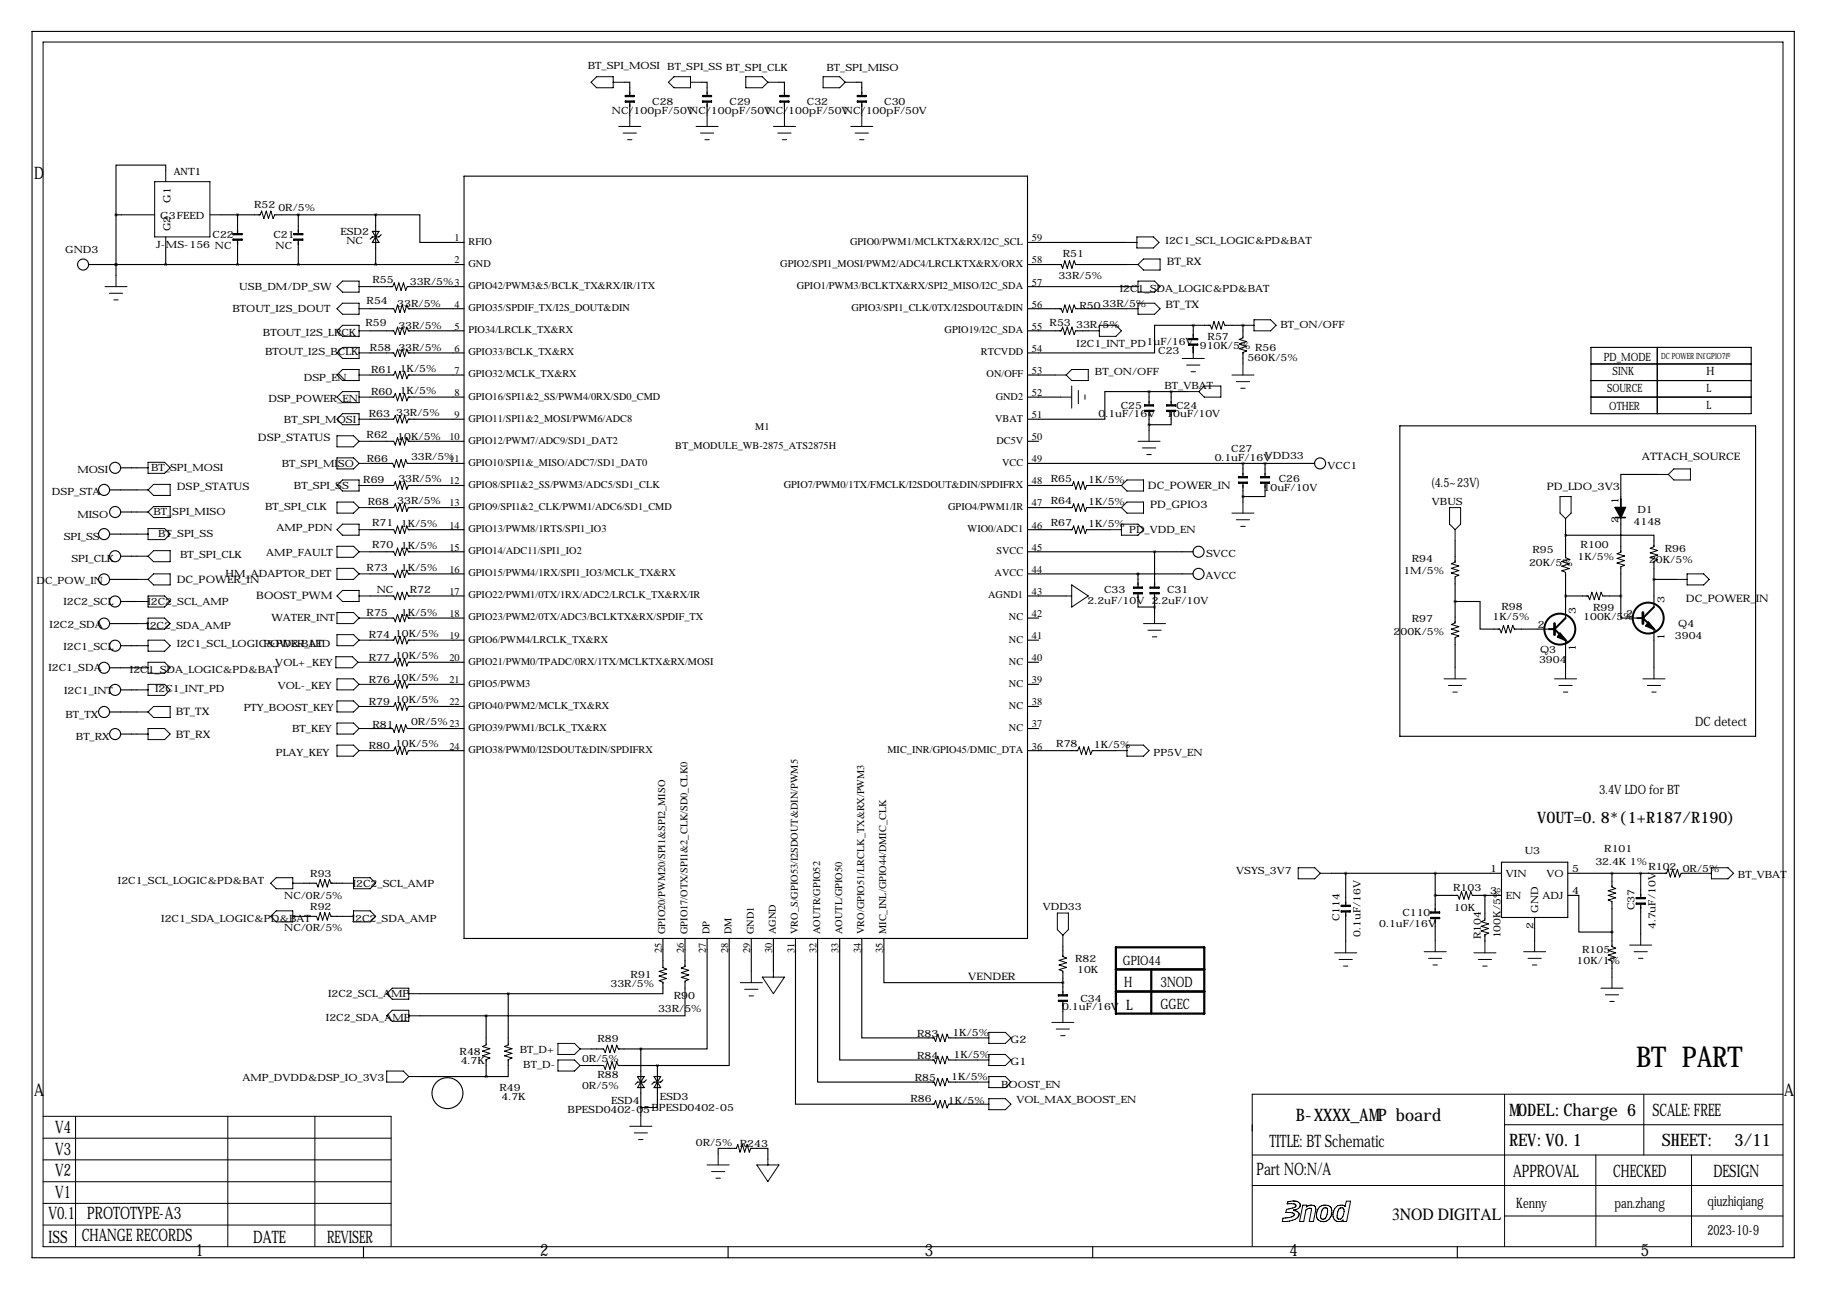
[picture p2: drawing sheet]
<svg xmlns="http://www.w3.org/2000/svg" width="419mm" height="297mm" viewBox="0 0 419 297" stroke-linecap="round" stroke-linejoin="round" font-family="sans-serif">
<g fill="none" stroke="#000" stroke-width=".23">
<path d="M9.9 9.7h400v276.9h-400zM137.2 17.6h3.8v2.6h-3.8l-1.3-1.3zM141 18.9h2.5M153.7 18.9l1.2-1.3h3.8v2.6h-3.8zM158.7 18.9h2.6M171.4 17.6h3.9l1.2 1.3-1.2 1.3h-3.9zM176.5 18.9h2.6M189.2 17.6h3.8l1.3 1.3-1.3 1.3h-3.8zM194.3 18.9h2.5M38.1 39.2v2.6M142.2 29.1h5.1M143.3 30.6h3"/>
<path d="M144.3 32.1h1M144.8 26.5v2.6M160 29.1h5.1M161 30.6h3.1M162.1 32.1h1M162.6 26.5v2.6M177.8 29.1h5.1M178.8 30.6h3.1M179.8 32.1h1M180.3 26.5v2.6M195.6 29.1h5.1M196.6 30.6h3"/>
<path d="M197.6 32.1h1M198.1 26.5v2.6M27.9 49.4h7.7M35.6 41.8h12.7v12.7h-12.7zM38.1 54.5v2.5M48.3 49.4h2.5M59.4 49.4h.4l.3-.9 .6 1.8 .5-1.8 .5 1.8 .6-1.8 .5 1.8 .3-.9h.4M258.8 55.7h2.6M261.4 54.5h3.8l1.2 1.2-1.2 1.3h-3.8zM262.9 59.5h3.8v2.6h-3.8l-1.3-1.3zM24.1 65.9h5.1M25.1 67.4h3.1"/>
<path d="M26.2 68.9h1M26.7 63.4v2.5M77.5 76.1l1.2-1.3h3.8v2.5h-3.8zM77.5 65.9l1.2-1.3h3.8v2.6h-3.8zM78.7 69.7h3.8v2.5h-3.8l-1.2-1.2zM82.5 65.9h2.6M82.5 71h2.6M82.5 76.1h2.6M89.9 65.9h.4l.3-.9 .5 1.8 .6-1.8 .5 1.8 .6-1.8 .5 1.8 .3-.9h.4M90.2 71h.3l.4 .8 .5-1.7 .5 1.7 .6-1.7 .5 1.7 .5-1.7 .4 .9h.3M90.2 76.1h.3l.4 .8 .5-1.7 .5 1.7 .6-1.7 .5 1.7 .5-1.7 .4 .9h.3M243.6 71h.3l.4 .8 .5-1.7 .6 1.7 .5-1.7 .5 1.7 .5-1.7 .4 .9h.3"/>
<path d="M243.6 76.1h.3l.4-.9 .5 1.7 .6-1.7 .5 1.7 .5-1.7 .5 1.7 .4-.8h.3M243.6 60.8h.3l.4 .9 .5-1.7 .6 1.7 .5-1.7 .5 1.7 .5-1.7 .4 .8h.3M250.2 76.1h2.5M252.7 74.8h3.8l1.3 1.3-1.3 1.2h-3.8zM259.1 65.9h2.5M259.1 71h2.5M259.1 60.8h2.5M261.6 69.7h3.8l1.3 1.3-1.3 1.2h-3.8zM261.6 64.6h3.8l1.3 1.3-1.3 1.3h-3.8zM274.3 79.9v2.5M277.9 74.8h.3l.4 .9 .5-1.8 .6 1.8 .5-1.8 .5 1.8 .5-1.8 .4 .9h.3M285.8 74.8h2.5"/>
<path d="M285.8 77.3v.4l-.9 .3 1.7 .5-1.7 .6 1.7 .5-1.7 .6 1.7 .5-.8 .3v.4M288.3 73.5h3.8l1.3 1.3-1.3 1.3h-3.8zM77.5 81.1l1.2-1.2h3.8v2.5h-3.8zM77.5 91.3l1.2-1.3h3.8v2.6h-3.8zM78.7 84.9h3.8v2.6h-3.8l-1.2-1.3zM78.7 95.1h3.8v2.5h-3.8l-1.2-1.2zM82.5 96.4h2.6M82.5 81.1h2.6M82.5 91.3h2.6M82.5 86.2h2.6M90.2 96.4h.3l.4-.9 .5 1.7 .5-1.7 .6 1.7 .5-1.7 .5 1.7 .4-.8h.3M90.2 81.1h.3l.4 .9 .5-1.7 .5 1.7 .6-1.7 .5 1.7 .5-1.7 .4 .8h.3"/>
<path d="M90.2 91.3h.3l.4-.9 .5 1.8 .5-1.8 .6 1.8 .5-1.8 .5 1.8 .4-.9h.3M90.2 86.2h.3l.4-.8 .5 1.7 .5-1.7 .6 1.7 .5-1.7 .5 1.7 .4-.9h.3M242.6 86.2h2.5M243.8 91.3h2.6M246.4 88.8v5M246.4 84.9h3.8v2.6h-3.8l-1.3-1.3zM247.9 89.8v3M249.4 90.8v1M264.2 98.9v2.6M271.8 82.4h5.1M272.8 83.9h3M273 90h2.6"/>
<path d="M273.8 85.5h1M276.9 88.8h3.8v2.5h-3.8l-1.3-1.3zM283.2 86.2h5.1M284.2 87.7h3.1M285.2 89.3h1.1M285.8 83.7v2.5M31.5 107.6h2.5M31.5 117.7h2.5M31.5 112.6h2.5M34 106.3h3.8l1.3 1.3-1.3 1.2h-3.8zM35.3 111.4h3.8v2.5h-3.8l-1.3-1.3zM35.3 116.4h3.8v2.6h-3.8l-1.3-1.3z"/>
<path d="M77.5 100.2h3.8l1.2 1.3-1.2 1.2h-3.8zM77.5 105.3h3.8l1.2 1.2-1.2 1.3h-3.8zM77.5 115.4h3.8l1.2 1.3-1.2 1.3h-3.8zM78.7 110.3h3.8v2.6h-3.8l-1.2-1.3zM82.5 111.6h2.6M82.5 116.7h2.6M82.5 106.5h2.6M82.5 101.5h2.6M89.9 106.5h.4l.3 .9 .5-1.7 .6 1.7 .5-1.7 .6 1.7 .5-1.7 .3 .8h.4M90.2 111.6h.3l.4-.8 .5 1.7 .5-1.7 .6 1.7 .5-1.7 .5 1.7 .4-.9h.3M90.2 116.7h.3l.4-.9 .5 1.8 .5-1.8 .6 1.8 .5-1.8 .5 1.8 .4-.9h.3M90.2 101.5h.3l.4 .8 .5-1.7 .5 1.7 .6-1.7 .5 1.7 .5-1.7 .4 .9h.3"/>
<path d="M246.1 111.6h.4l.3-.8 .5 1.7 .6-1.7 .5 1.7 .6-1.7 .5 1.7 .3-.9h.4M246.1 116.7h.4l.3-.9 .5 1.8 .6-1.8 .5 1.8 .6-1.8 .5 1.8 .3-.9h.4M255.3 111.6h2.5M255.3 116.7h2.5M257.8 111.6l1.3-1.3h3.8v2.6h-3.8zM257.8 116.7l1.3-1.3h3.8v2.6h-3.8zM261.6 101.5h5.1M262.6 103h3.1M263.7 104.5h1M283.2 118h5.1M284.2 119.5h3.1M285.8 115.4v2.6"/>
<path d="M333.2 116.7h2.6v3.8l-1.3 1.3-1.3-1.3zM358.6 114.2h2.6v3.8l-1.3 1.2-1.3-1.2zM359.9 119.2v2.6M381 109.1h2.5M383.5 109.1l1.3-1.3h3.8v2.5h-3.8zM31.5 133.2h2.5M31.5 138.3h2.5M31.5 122.8h2.5M31.5 127.9h2.5M34 137h3.8l1.3 1.3-1.3 1.3h-3.8zM34 121.5h3.8l1.3 1.3-1.3 1.3h-3.8zM35.3 131.9h3.8v2.6h-3.8l-1.3-1.3z"/>
<path d="M35.3 126.6h3.8v2.5h-3.8l-1.3-1.2zM77.5 125.6h3.8l1.2 1.3-1.2 1.2h-3.8zM77.5 130.7h3.8l1.2 1.2-1.2 1.3h-3.8zM78.7 120.5h3.8v2.5h-3.8l-1.2-1.2zM78.7 135.7h3.8v2.6h-3.8l-1.2-1.3zM82.5 131.9h2.6M82.5 121.8h2.6M82.5 137h2.6M82.5 126.9h2.6M90.2 131.9h.3l.4 .9 .5-1.7 .5 1.7 .6-1.7 .5 1.7 .5-1.7 .4 .8h.3M90.2 121.8h.3l.4 .8 .5-1.7 .5 1.7 .6-1.7 .5 1.7 .5-1.7 .4 .9h.3M90.2 137h.3l.4 .9 .5-1.7 .5 1.7 .6-1.7 .5 1.7 .5-1.7 .4 .8h.3"/>
<path d="M90.2 126.9h.3l.4 .8 .5-1.7 .5 1.7 .6-1.7 .5 1.7 .5-1.7 .4 .9h.3M245.1 137h1.3M246.1 121.8h.4l.3-.9 .5 1.7 .6-1.7 .5 1.7 .6-1.7 .5 1.7 .3-.8h.4M246.4 134.5l3.8 2.5-3.8 2.6zM255.3 121.8h2.5M257.8 120.5h3.8l1.3 1.3-1.3 1.2h-3.8zM285.2 121h1.1M334.5 121.8v2.5M334.5 128.9v.3l-.8 .4 1.7 .5-1.7 .6 1.7 .5-1.7 .5 1.7 .5-.9 .4v.4M359.9 127.9v.3l.9 .4-1.7 .5 1.7 .6-1.7 .5 1.7 .5-1.7 .5 .8 .4v.3M364.7 137h.4l.4 .9 .5-1.7 .5 1.7 .5-1.7 .6 1.7 .5-1.7 .4 .8h.3M372.6 126.6v.4l-.8 .3 1.7 .5-1.7 .6 1.7 .5-1.7 .5 1.7 .6-.9 .3v.4"/>
<path d="M380.2 125.3v.4l-.8 .3 1.7 .6-1.7 .5 1.7 .5-1.7 .6 1.7 .5-.9 .3v.4M385.3 133.2h2.6M387.9 131.9h3.8l1.2 1.3-1.2 1.3h-3.8zM31.5 143.4h2.5M31.5 153.5h2.5M31.5 158.6h2.5M31.5 148.4h2.5M34 142.1h3.8l1.3 1.3-1.3 1.2h-3.8zM34 147.2h3.8l1.3 1.2-1.3 1.3h-3.8zM34 152.3h3.8l1.3 1.2-1.3 1.3h-3.8zM34 157.3h3.8l1.3 1.3-1.3 1.3h-3.8zM77.2 151h3.8l1.3 1.3-1.3 1.2h-3.8z"/>
<path d="M77.5 140.8h3.8l1.2 1.3-1.2 1.3h-3.8zM77.5 145.9h3.8l1.2 1.3-1.2 1.2h-3.8zM77.5 156.1h3.8l1.2 1.2-1.2 1.3h-3.8zM82.3 152.3h2.5M82.5 142.1h2.6M82.5 147.2h2.6M82.5 157.3h2.6M90.2 142.1h.3l.4 .9 .5-1.8 .5 1.8 .6-1.8 .5 1.8 .5-1.8 .4 .9h.3M90.2 147.2h.3l.4-.9 .5 1.7 .5-1.7 .6 1.7 .5-1.7 .5 1.7 .4-.8h.3M90.2 152.3h.3l.4-.9 .5 1.7 .5-1.7 .6 1.7 .5-1.7 .5 1.7 .4-.8h.3M90.2 157.3h.3l.4-.8 .5 1.7 .5-1.7 .6 1.7 .5-1.7 .5 1.7 .4-.9h.3M262.9 143.4h5.1"/>
<path d="M263.9 144.9h3.1M264.9 146.4h1M265.4 140.8v2.6M332 156.1h5.1M333 157.6h3M334 159.1h1M334.5 142.9v.3l-.8 .4 1.7 .5-1.7 .5 1.7 .5-1.7 .6 1.7 .5-.9 .4v.3M334.5 153.5v2.6M344.4 144.6h.4l.3 .9 .5-1.7 .6 1.7 .5-1.7 .6 1.7 .5-1.7 .3 .8h.4M357.4 156.1h5.1M358.4 157.6h3M359.4 159.1h1"/>
<path d="M359.9 153.5v2.6M377.7 156.1h5.1M378.7 157.6h3.1M379.7 159.1h1M380.2 153.5v2.6M31.5 168.8h2.5M31.5 163.7h2.5M34 167.5h3.8l1.3 1.3-1.3 1.2h-3.8zM35.3 162.4h3.8v2.6h-3.8l-1.3-1.3zM77.5 161.1h3.8l1.2 1.3-1.2 1.3h-3.8zM77.5 166.2h3.8l1.2 1.3-1.2 1.3h-3.8zM77.5 171.3h3.8l1.2 1.3-1.2 1.2h-3.8z"/>
<path d="M82.5 162.4h2.6M82.5 167.5h2.6M82.5 172.6h2.6M89.9 167.5h.4l.3 .9 .5-1.8 .6 1.8 .5-1.8 .6 1.8 .5-1.8 .3 .9h.4M90.2 162.4h.3l.4-.8 .5 1.7 .5-1.7 .6 1.7 .5-1.7 .5 1.7 .4-.9h.3M90.2 172.6h.3l.4-.9 .5 1.7 .5-1.7 .6 1.7 .5-1.7 .5 1.7 .4-.8h.3M247.4 172.6h.4l.3-.9 .5 1.7 .6-1.7 .5 1.7 .5-1.7 .5 1.7 .4-.8h.4M256.5 172.6h2.6M259.1 171.3h3.8l1.3 1.3-1.3 1.2h-3.8zM298.4 199.5h3.9l1.2 1.3-1.2 1.2h-3.9zM393.4 199.5h3.9l1.2 1.3-1.2 1.2h-3.9zM62.2 210.7l1.3-1.3h3.8v2.5h-3.8z"/>
<path d="M63.5 201.8h3.8v2.5h-3.8l-1.3-1.2zM67.3 203.1h2.5M67.3 210.7h2.5M72.4 203.1h.3l.4 .8 .5-1.7 .6 1.7 .5-1.7 .5 1.7 .5-1.7 .4 .9h.4M72.4 210.7h.3l.4 .8 .5-1.7 .6 1.7 .5-1.7 .5 1.7 .5-1.7 .4 .9h.4M78.7 203.1h2.6M78.7 210.7h2.6M81.3 201.8h3.8l1.3 1.3-1.3 1.2h-3.8zM81.3 209.4h3.8l1.3 1.3-1.3 1.2h-3.8zM243.1 209.9h2.5v3.8l-1.3 1.3-1.2-1.3zM244.3 215v2.5M244.3 219.6v.3l.9 .4-1.7 .5 1.7 .5-1.7 .6 1.7 .5-1.7 .5 .8 .4v.3"/>
<path d="M303.5 200.8h2.6M306.8 219.1h5.1M309.4 216.5v2.6M327.4 218.8h5.1M329.9 216.3v2.5M334.8 205.9h.3l.4 .8 .5-1.7 .5 1.7 .6-1.7 .5 1.7 .5-1.7 .4 .9h.3M338.8 219.1h5.1M341.4 211.2v.3l-.9 .4 1.7 .5-1.7 .6 1.7 .5-1.7 .5 1.7 .5-.8 .4v.4M341.4 216.5v2.6M350.3 218.8h5M352.8 216.3v2.5M370.6 203.6v.3l.8 .4-1.7 .5 1.7 .5-1.7 .6 1.7 .5-1.7 .5 .9 .4v.3"/>
<path d="M370.6 217.3v.3l.8 .4-1.7 .5 1.7 .6-1.7 .5 1.7 .5-1.7 .5 .9 .4v.3M374.6 217.3h5.1M375.7 218.8h3M377.2 214.7v2.6M382.8 200.8h.3l.4-.9 .5 1.7 .6-1.7 .5 1.7 .5-1.7 .5 1.7 .4-.8h.3M390.9 200.8h2.5M88.9 228.5l1.3-1.3h3.8v2.5h-3.8zM88.9 233.5l1.3-1.2h3.8v2.5h-3.8zM94 228.5h2.5M94 233.5h2.5M111.8 239.9v.3l-.9 .4 1.7 .5-1.7 .6 1.7 .5-1.7 .5 1.7 .5-.8 .4v.4M116.8 239.9v.3l-.8 .4 1.7 .5-1.7 .6 1.7 .5-1.7 .5 1.7 .5-.9 .4v.4"/>
<path d="M128.3 239.9h3.8l1.2 1.3-1.2 1.2h-3.8zM152.4 222.1v.4l.9 .3-1.8 .5 1.8 .6-1.8 .5 1.8 .6-1.8 .5 .9 .3v.4M157.5 221.9v.3l-.9 .4 1.7 .5-1.7 .5 1.7 .5-1.7 .6 1.7 .5-.8 .4v.3M170.2 225.9h5.1M171.2 227.4h3M172.2 229h1M172.7 223.4v2.5M175.3 224.6h5l-2.5 3.9zM177.8 223.4v1.2M214.4 238.6h.3l.4 .9 .5-1.7 .6 1.7 .5-1.7 .5 1.7 .5-1.7 .4 .8h.3M224.8 238.6h2.5M227.3 237.3h3.8l1.3 1.3-1.3 1.3h-3.8z"/>
<path d="M241.8 235.1h5.1M242.8 236.6h3.1M243.8 238.1h1.1M244.3 232.5v2.6M307.8 220.6h3.1M308.9 222.1h1M328.4 220.3h3.1M329.4 221.9h1.1M339.9 220.6h3M340.9 222.1h1M351.3 220.3h3M352.3 221.9h1"/>
<path d="M368 227.2h5.1M369.1 228.7h3M370.1 230.2h1M370.6 224.6v2.6M376.7 220.3h1M9.9 256.7h80v29.9M17.4 256.7v29.9M52.4 256.7v29.9M72.4 256.7v29.9M88.9 246.2h3.8l1.3 1.3-1.3 1.3h-3.8zM94 247.5h2.5M128.3 243.7h3.8l1.2 1.3-1.2 1.2h-3.8z"/>
<path d="M133.3 241.2h2.6M133.3 245h2.6M138.4 241.2h.4l.3 .8 .5-1.7 .6 1.7 .5-1.7 .6 1.7 .5-1.7 .3 .9h.4M138.4 245h.4l.3 .8 .5-1.7 .6 1.7 .5-1.7 .6 1.7 .5-1.7 .3 .9h.4M144.8 258.9h5.1M147.3 256.4v2.5M214.4 253.9h.3l.4-.9 .5 1.7 .6-1.7 .5 1.7 .5-1.7 .5 1.7 .4-.8h.3M214.4 248.8h.3l.4 .8 .5-1.7 .6 1.7 .5-1.7 .5 1.7 .5-1.7 .4 .9h.3M214.4 243.7h.3l.4 .9 .5-1.8 .6 1.8 .5-1.8 .5 1.8 .5-1.8 .4 .9h.3M224.8 253.9h2.5M224.8 248.8h2.5M224.8 243.7h2.5"/>
<path d="M227.3 242.4h3.8l1.3 1.3-1.3 1.3h-3.8zM227.3 247.5h3.8l1.3 1.3-1.3 1.2h-3.8zM227.3 252.6h3.8l1.3 1.3-1.3 1.2h-3.8zM345.9 258.6h64M345.9 251.6v35M377.9 251.6v13.9M409.9 251.6h-122v35M9.9 276.7h80M9.9 271.7h80M9.9 266.7h80M9.9 261.7h80M145.8 260.5h3"/>
<path d="M146.8 262h1M162.6 267.8h5M163.6 269.4h3M164.6 270.9h1M165.1 265.3v2.5M168.9 264h.4l.3-.8 .5 1.7 .6-1.7 .5 1.7 .6-1.7 .5 1.7 .3-.9h.4M174 267.8h5.1l-2.6 3.8zM176.5 266.6v1.2M287.9 265.5h122M287.9 272.6h122M296.1 276.3a2.61 2.61 0 0 1 2.8 .5 1.34 1.34 0 0 1-1.6 1.4 1.54 1.54 0 0 1 1.4 1 1.64 1.64 0 0 1-1.5 1.3l-1.4 .3h-1l.1-.7 1-.1a1.84 1.84 0 0 0 1.6-.7v-.2a2.08 2.08 0 0 0-1.9-.3l.2-.8a3.2 3.2 0 0 0 2.1-.8l-.2-.4h-1.8zM299.5 277.1h.9v.4a1.18 1.18 0 0 1 1.2-.5 1.18 1.18 0 0 1 .9 1l-.5 2.8h-1l.5-2.6-.2-.4h-.5l-.6 .4-.5 2.6h-.9z"/>
<path d="M303.5 277.4a1.7 1.7 0 0 1 2.7 .8 2.27 2.27 0 0 1-1.9 2.7 1.6 1.6 0 0 1-1.5-.8 1.6 1.6 0 0 1 0-1.7zM303.9 278.2l-.3 1.2a.64 .64 0 0 0 .3 .9 .64 .64 0 0 0 .8-.3l.4-.8a1.08 1.08 0 0 0-.2-1.5h-.6l-.4 .5M307.2 277.4a1.55 1.55 0 0 1 2 0l.3-1.2h1l-.9 4.6h-.8v-.3a1.5 1.5 0 0 1-2-.1 1.5 1.5 0 0 1-.2-2zM308 277.8l-.3 .4a2.02 2.02 0 0 0-.1 2l.1 .1a1 1 0 0 0 1.2-1 1.55 1.55 0 0 0-.1-1.5l-.5-.1-.3 .1M345.9 279.6h64M366.9 265.5v21.1M388.9 265.5v21.1M9.9 281.6h80"/>
</g>
<g fill="none" stroke="#000" stroke-width=".25">
<path d="M7.4 7.2h405.1v282h-405.1zM143.5 18.9h1.3v2.5M161.3 18.9h1.3v2.5M179.1 18.9h1.2v2.5M196.8 18.9h1.3v2.5M38.1 39.2v-1.2h-11.4v11.4M144.8 24v2.5M162.6 24v2.5M180.3 24v2.5M198.1 24v2.5M26.7 49.4h1.2M26.7 49.4v14"/>
<path d="M38.1 57v3.8M50.8 49.4h8.9M54.6 49.4v3.8M54.6 55.7v5.1M63.5 49.4h22.9M68.6 49.4v3.8M68.6 55.7v5.1M85.6 53.2h1.5l-1.5 2.5h1.5zM86.4 49.4h10.1v6.3h10.2M86.4 49.4v11.4M87.6 54l-.5 .5h-1.5l-.5 .5M106.7 40.5h129.5v175.3h-129.5z"/>
<path d="M236.2 55.7h22.6M20.3 60.8h86.4M26.7 60.8h.1M85.1 65.9h5.1M85.1 71h5.1M85.1 76.1h5.1M93.9 71h12.8M93.9 76.1h12.8M94 65.9h12.7M236.2 60.8h7.7M236.2 65.9h22.9M236.2 71h7.7"/>
<path d="M236.2 76.1h7.7M247.6 60.8h11.5M247.6 71h11.5M247.6 76.1h2.6M274.3 74.8h-8.9v6.3h-29.2M274.3 74.8v2.5M274.3 79.9v1.2M274.3 74.8h3.9M281.9 74.8h3.9M285.8 74.8h.1M285.8 74.8v2.5M365.8 79.9h36.8v15.2h-36.8z"/>
<path d="M381 79.9v15.2M85.1 91.3h5.1M85.1 81.1h5.1M85.1 86.2h5.1M85.1 96.4h5.1M93.9 91.3h12.8M93.9 81.1h12.8M93.9 86.2h12.8M93.9 96.4h12.8M236.2 91.3h7.6M236.2 86.2h6.4M264.2 90h-10.2v6.4h-17.8"/>
<path d="M264.2 90v2.6M264.2 95.1v3.8M264.2 90h8.8M269.2 95.1v2.5h-5M269.2 90v2.6M285.8 81.1v2.6M321.8 97.9h81.8v71.4h-81.8zM365.8 87.5h36.8M365.8 83.7h36.8M365.8 91.3h36.8M25.1 112.6h6.4M27.7 107.6h3.8"/>
<path d="M27.7 117.7h3.8M85.1 101.5h5.1M85.1 106.5h5.1M85.1 111.6h5.1M85.1 116.7h5.1M93.9 101.5h12.8M93.9 111.6h12.8M93.9 116.7h12.8M94 106.5h12.7M236.2 101.5h2.6M236.2 106.5h66.1M236.2 111.6h10.2"/>
<path d="M236.2 116.7h10.2M250.2 111.6h5.1M250.2 116.7h5.1M285.8 106.5v2.6M285.8 111.6v3.8M290.8 111.6v2.6h-5M290.8 106.5v2.6M372.6 118v8.9M381 109.1h-8.4v7.6M25.1 122.8h6.4M25.1 133.2h6.4M27.7 127.9h3.8"/>
<path d="M27.7 138.3h3.8M85.1 121.8h5.1M85.1 126.9h5.1M85.1 131.9h5.1M85.1 137h5.1M93.9 121.8h12.8M93.9 126.9h12.8M93.9 131.9h12.8M93.9 137h12.8M236.2 121.8h10.2M236.2 126.9h38.1M236.2 131.9h38.1"/>
<path d="M236.2 137h8.9M250.2 121.8h5.1M261.6 137v2.6h3.8M261.6 131.9v2.6M265.4 126.9v7.6M265.4 137v3.8M334.5 138.3h5.8v6.3h4.4M334.5 124.3v4.9M334.5 133v10.2M359.9 123h20.3v2.6M359.9 137h5.1M359.9 121.8v6.4"/>
<path d="M359.9 131.9v10.2M368.8 137h3.8M372.6 137v5.1h3.8M372.6 130.7v6.3M380.2 129.4v10.2M380.2 133.2h5.1M25.1 143.4h6.4M25.1 153.5h6.4M27.7 148.4h3.8M27.7 158.6h3.8M84.8 152.3h5.4M85.1 142.1h5.1"/>
<path d="M85.1 147.2h5.1M85.1 157.3h5.1M93.9 142.1h12.8M93.9 147.2h12.8M93.9 152.3h12.8M93.9 157.3h12.8M236.2 142.1h2.6M236.2 147.2h2.6M236.2 152.3h2.6M236.2 157.3h2.6M334.5 146.9v6.6M348.5 144.6h7.6"/>
<path d="M359.9 147.2v6.3M380.2 144.6v8.9M25.1 163.7h6.4M27.7 168.8h3.8M85.1 162.4h5.1M85.1 167.5h5.1M85.1 172.6h5.1M93.9 162.4h12.8M93.9 172.6h12.8M94 167.5h12.7M236.2 162.4h2.6M236.2 167.5h2.6"/>
<path d="M236.2 172.6h11.5M251.5 172.6h5M345.2 198.2h15.2v12.7h-15.2zM69.8 203.1h2.6M69.8 210.7h2.6M76.1 203.1h2.6M76.1 210.7h2.6M152.4 215.8v6.3M157.5 215.8v6.4M162.6 215.8v25.4h-15.3M167.6 215.8v29.2h-16.5M172.7 215.8v7.6"/>
<path d="M177.8 215.8v7.6M182.9 215.8v38.1h31.8M188 215.8v33h26.7M193 215.8v27.9h21.7M198.1 215.8v22.8h16.6M203.2 215.8v10.1h41.1M244.3 217.5v2.4M306.1 200.8h39.1M309.4 200.8v6.8M309.4 210.2v6.3M329.9 200.8v8.4M329.9 211.7v4.6"/>
<path d="M329.9 205.9h5.2M338.8 205.9h6.4M341.4 205.9v5.3M341.4 214.9v1.6M352.8 210.9v5.4M360.4 205.9h2.6v8.4h7.6M360.4 200.8h22.7M370.6 200.8v3.1M370.6 207.6v10M377.2 200.8v5.1M377.2 208.4v6.3M386.8 200.8h4.1"/>
<path d="M96.5 233.5h15.3M96.5 228.5h20.3M111.8 233.5v6.4M116.8 228.5v11.4M152.4 225.9v2.6h-35.6M157.5 225.9v7.6h-45.7M218.4 238.6h6.4M244.3 223.6v4.6M244.3 230.7v1.8M370.6 221.3v3.3M96.5 247.5h15.3M111.8 243.6v3.9"/>
<path d="M116.8 243.6v3.9h-5M135.9 241.2h2.5M135.9 245h2.5M142.2 241.2h5.1M142.2 245h8.9M146.6 247.5h1.5l-1.5 2.5h1.5zM147.3 241.2v15.2M148.6 248.3l-.5 .5h-1.5l-.6 .5M150.4 247.5h1.5l-1.5 2.5h1.5zM151.1 245v9.6h-3.8M152.4 248.3l-.5 .5h-1.5l-.5 .5M218.4 248.8h6.4"/>
<path d="M218.4 253.9h6.4M218.4 243.7h6.4M168.9 264h-3.8v1.3M172.7 264h3.8v2.6M83.6 286.6v2.6M167.4 286.6v2.6M251.2 286.6v2.6M335 286.6v2.6"/>
<circle cx="19.1" cy="60.8" r="1.27"/>
<circle cx="23.9" cy="112.6" r="1.27"/>
<circle cx="26.5" cy="117.7" r="1.27"/>
<circle cx="26.5" cy="107.6" r="1.27"/>
<circle cx="303.5" cy="106.5" r="1.27"/>
<circle cx="23.9" cy="133.2" r="1.27"/>
<circle cx="23.9" cy="122.8" r="1.27"/>
<circle cx="26.5" cy="138.3" r="1.27"/>
<circle cx="26.5" cy="127.9" r="1.27"/>
<circle cx="275.5" cy="126.9" r="1.27"/>
<circle cx="275.5" cy="131.9" r="1.27"/>
<circle cx="23.9" cy="143.4" r="1.27"/>
<circle cx="23.9" cy="153.5" r="1.27"/>
<circle cx="26.5" cy="158.6" r="1.27"/>
<circle cx="26.5" cy="148.4" r="1.27"/>
<circle cx="23.9" cy="163.7" r="1.27"/>
<circle cx="26.5" cy="168.8" r="1.27"/>
<circle cx="102.9" cy="251.3" r="3.6"/>
</g>
<path d="M256.5 217.8h20.4v15.2h-20.4zM256.5 222.9h20.4M256.5 228h20.4M264.7 222.9v10.1" fill="none" stroke="#000" stroke-width=".51"/>
<g fill="none" stroke="#000" stroke-width=".28">
<path d="M143.8 22h2v.2h-2zM143.8 23.2h2v.3h-2zM144.8 21.2v.8M144.8 23.5v1M161.5 22h2.1v.2h-2.1zM161.5 23.2h2.1v.3h-2.1zM162.6 21.2v.8M162.6 23.5v1M179.3 22h2.1v.2h-2.1zM179.3 23.2h2.1v.3h-2.1zM180.3 21.2v.8M180.3 23.5v1"/>
<path d="M197.1 22h2v.2h-2zM197.1 23.2h2v.3h-2zM198.1 21.2v.8M198.1 23.5v1M53.6 53.7h2v.3h-2zM53.6 55h2v.2h-2zM54.6 52.9v.8M54.6 55.2v1M67.6 53.7h2v.3h-2zM67.6 55h2v.2h-2zM68.6 52.9v.8M68.6 55.2v1"/>
<path d="M273.3 77.8h2v.3h-2zM273.3 79.1h2v.3h-2zM274.3 76.8v1M274.3 79.4v.7M263.1 93.1h2.1v.2h-2.1zM263.1 94.3h2.1v.3h-2.1zM264.2 92.3v.8M264.2 94.6v1M268.2 93.1h2.1v.2h-2.1zM268.2 94.3h2.1v.3h-2.1zM269.2 92.3v.8M269.2 94.6v1"/>
<path d="M284.7 109.6h2.1v.2h-2.1zM284.7 110.9h2.1v.2h-2.1zM285.8 108.8v.8M285.8 111.1v1M289.8 109.6h2v.2h-2zM289.8 110.9h2v.2h-2zM290.8 108.8v.8M290.8 111.1v1M260.6 135h2v.2h-2zM260.6 136.3h2v.2h-2zM261.6 134v1M261.6 136.5v.8"/>
<path d="M264.4 136.3h2v.2h-2zM264.4 135h2v.2h-2zM265.4 134v1M265.4 136.5v.8M308.4 209.4h2v.3h-2zM308.4 208.1h2v.3h-2zM309.4 207.4v.7M309.4 209.7v1M328.9 209.7h2.1v.2h-2.1zM328.9 210.9h2.1v.3h-2.1zM329.9 208.9v.8M329.9 211.2v1"/>
<path d="M376.2 206.4h2v.2h-2zM376.2 207.6h2v.3h-2zM377.2 205.6v.8M377.2 207.9v1M243.3 228.7h2.1v.3h-2.1zM243.3 230h2.1v.2h-2.1zM244.3 228v.7M244.3 230.2v1.1"/>
</g>
<g fill="none" stroke="#000" stroke-width=".46">
<path d="M380.2 139.6l-2.5 2.5M356.1 144.6h1.3M357.4 144.6l2.5 2.6M359.9 142.1l-2.5 2.5M376.4 142.1h1.3M377.7 142.1l2.5 2.5"/>
<circle cx="358.6" cy="144.6" r="3.6"/>
<circle cx="378.9" cy="142.1" r="3.6"/>
</g>
<path d="M357.4 143.4v2.5M377.7 140.8v2.6" fill="none" stroke="#000" stroke-width=".63"/>
<path d="M358.6 145.7l1.3 1.5-1.8-.8zM379 143.1l1.2 1.5-1.7-.7z" fill="#000" stroke="#000" stroke-width=".46"/>
<path d="M371.3 119h2.3M372.6 114.7v4" fill="none" stroke="#000" stroke-width=".38"/>
<path d="M371.3 116.7h2.3l-1 2.3z" fill="#000" stroke="#000" stroke-width=".38"/>
<path d="M329.9 200.8a.05 .05 0 0 0 .1 0 .05 .05 0 0 0-.1 0zM329.9 205.9a.05 .05 0 0 0 .1 0 .05 .05 0 0 0-.1 0zM309.3 200.8a.05 .05 0 0 0 .1 0 .05 .05 0 0 0-.1 0zM86.3 49.4a.05 .05 0 0 0 .1 0 .05 .05 0 0 0-.1 0zM86.3 60.8a.05 .05 0 0 0 .1 0 .05 .05 0 0 0-.1 0zM26.6 49.4a.05 .05 0 0 0 .1 0 .05 .05 0 0 0-.1 0zM26.6 60.8a.05 .05 0 0 0 .1 0 .05 .05 0 0 0-.1 0zM26.6 60.8a.05 .05 0 0 0 .1 0 .05 .05 0 0 0-.1 0zM264.1 90a.05 .05 0 0 0 .1 0 .05 .05 0 0 0-.1 0zM269.2 90a.05 .05 0 0 0 .1 0 .05 .05 0 0 0-.1 0zM285.7 106.5a.05 .05 0 0 0 .1 0 .05 .05 0 0 0-.1 0zM290.8 106.5a.05 .05 0 0 0 .1 0 .05 .05 0 0 0-.1 0zM151.1 245a.05 .05 0 0 0 .1 0 .05 .05 0 0 0-.1 0zM285.7 74.8a.05 .05 0 0 0 .1 0 .05 .05 0 0 0-.1 0zM265.4 139.6a.05 .05 0 0 0 .1 0 .05 .05 0 0 0-.1 0zM264.1 97.6a.05 .05 0 0 0 .1 0 .05 .05 0 0 0-.1 0zM380.2 133.2a.05 .05 0 0 0 .1 0 .05 .05 0 0 0-.1 0zM244.3 225.9a.05 .05 0 0 0 .1 0 .05 .05 0 0 0-.1 0zM285.7 114.2a.05 .05 0 0 0 .1 0 .05 .05 0 0 0-.1 0zM111.7 247.5a.05 .05 0 0 0 .1 0 .05 .05 0 0 0-.1 0zM111.7 233.5a.05 .05 0 0 0 .1 0 .05 .05 0 0 0-.1 0zM116.8 228.5a.05 .05 0 0 0 .1 0 .05 .05 0 0 0-.1 0zM265.4 126.9a.05 .05 0 0 0 .1 0 .05 .05 0 0 0-.1 0z" fill="#000" stroke="#000" stroke-width=".63"/>
<text font-size="6.6" x="376.1" y="245.3">BT PART</text>
<g font-size="4">
<text x="7.9" y="41.3">D</text>
<text x="7.9" y="252.1">A</text>
<text x="297.9" y="257.7">B-XXXX_AMP board</text>
<text x="346.9" y="256.6">MODEL:Charge 6</text>
<text x="379.9" y="256.6">SCALE: FREE</text>
<text x="410.2" y="252.1">A</text>
<text x="12.7" y="260.4">V4</text>
<text x="291.8" y="263.8">TITLE: BT Schematic</text>
<text x="346.9" y="263.6">REV:V0.1</text>
<text x="382" y="263.6">SHEET:</text>
<text x="398.7" y="263.6">3/11</text>
<text x="12.7" y="265.4">V3</text>
<text x="12.7" y="270.4">V2</text>
<text x="12.7" y="275.4">V1</text>
<text x="288.9" y="270.2">Part NO:N/A</text>
<text x="347.9" y="270.6">APPROVAL</text>
<text x="370.9" y="270.6">CHECKED</text>
<text x="393.9" y="270.6">DESIGN</text>
<text x="11.2" y="280.3">V0.1</text>
<text x="20.1" y="280.3">PROTOTYPE-A3</text>
<text x="320" y="280.5">3NOD DIGITAL</text>
<text x="11.2" y="285.7">ISS</text>
<text x="18.8" y="285.4">CHANGE RECORDS</text>
<text x="58.2" y="285.7">DATE</text>
<text x="75.2" y="285.7">REVISER</text>
<text x="45" y="288.7">1</text>
<text x="124.2" y="288.7">2</text>
<text x="212.6" y="288.7">3</text>
<text x="296.4" y="288.7">4</text>
<text x="377.2" y="288.7">5</text>
</g>
<text font-size="3.6" x="353.4" y="189.2">VOUT=0.8*(1+R187/R190)</text>
<g font-size="3.3">
<text x="258.4" y="226.8">H</text>
<text x="266.8" y="226.8">3NOD</text>
<text x="258.9" y="232.2">L</text>
<text x="266.8" y="231.9">GGEC</text>
<text x="348.6" y="277.6">Kenny</text>
<text x="371.2" y="277.6">pan.zhang</text>
<text x="392.5" y="277.4">qiuzhiqiang</text>
<text x="392.5" y="284">2023-10-9</text>
</g>
<g font-size="3">
<text x="329" y="112">(4.5~23V)</text>
<text x="389.7" y="166.9">DC detect</text>
<text x="367.6" y="182.6">3.4V LDO for BT</text>
<text x="258.2" y="221.8">GPIO44</text>
</g>
<g font-size="2.6">
<text x="368.7" y="83">PD_MODE</text>
<text x="370.7" y="86.3">SINK</text>
<text x="392.3" y="86.3">H</text>
<text x="369.5" y="90.1">SOURCE</text>
<text x="370" y="94.2">OTHER</text>
<text x="392.3" y="90.1">L</text>
<text x="392.3" y="93.9">L</text>
</g>
<g font-size="2.4">
<text x="104.5" y="55.5">1</text>
<text x="107.7" y="56.3">RFIO</text>
<text x="195.4" y="56.3">GPIO0/PWM1/MCLKTX&amp;RX/I2C_SCL</text>
<text x="237.2" y="55.5">59</text>
<text x="104.5" y="60.6">2</text>
<text x="107.7" y="61.4">GND</text>
<text x="179.4" y="61.4">GPIO2/SPI1_MOSI/PWM2/ADC4/LRCLKTX&amp;RX/ORX</text>
<text x="237.2" y="65.6">57</text>
<text x="237.2" y="60.6">58</text>
<text x="268.2" y="60.8">BT_RX</text>
<text x="104.5" y="70.7">4</text>
<text x="107.7" y="66.5">GPIO42/PWM3&amp;5/BCLK_TX&amp;RX/IR/1TX</text>
<text x="107.7" y="71.5">GPIO35/SPDIF_TX/I2S_DOUT&amp;DIN</text>
<text x="183.2" y="66.5">GPIO1/PWM3/BCLKTX&amp;RX/SPI2_MISO/I2C_SDA</text>
<text x="195.7" y="71.5">GPIO3/SPI1_CLK/0TX/I2SDOUT&amp;DIN</text>
<text x="237.2" y="70.7">56</text>
<text x="268" y="70.7">BT_TX</text>
<text x="104.5" y="75.8">5</text>
<text x="107.7" y="76.6">PIO34/LRCLK_TX&amp;RX</text>
<text x="217.2" y="76.6">GPIO19/I2C_SDA</text>
<text x="237.2" y="75.8">55</text>
<text x="104.5" y="80.9">6</text>
<text x="107.7" y="81.7">GPIO33/BCLK_TX&amp;RX</text>
<text x="225.5" y="81.7">RTCVDD</text>
<text x="237.2" y="80.9">54</text>
<text x="104.5" y="86">7</text>
<text x="107.7" y="86.8">GPIO32/MCLK_TX&amp;RX</text>
<text x="226.8" y="86.8">ON/OFF</text>
<text x="237.2" y="86">53</text>
<text x="104.5" y="91">8</text>
<text x="107.7" y="91.9">GPIO16/SPI1&amp;2_SS/PWM4/0RX/SD0_CMD</text>
<text x="228.9" y="91.9">GND2</text>
<text x="237.2" y="91">52</text>
<text x="59.3" y="101.5">DSP_STATUS</text>
<text x="103.3" y="101.2">10</text>
<text x="104.5" y="96.1">9</text>
<text x="107.7" y="96.9">GPIO11/SPI1&amp;2_MOSI/PWM6/ADC8</text>
<text x="173.6" y="98.9">M1</text>
<text x="228.8" y="96.9">VBAT</text>
<text x="237.2" y="101.2">50</text>
<text x="237.2" y="96.1">51</text>
<text x="103.3" y="106.3">11</text>
<text x="107.7" y="102">GPIO12/PWM7/ADC9/SD1_DAT2</text>
<text x="107.7" y="107.1">GPIO10/SPI1&amp;_MISO/ADC7/SD1_DAT0</text>
<text x="155.2" y="103.3">BT_MODULE_WB-2875_ATS2875H</text>
<text x="229.1" y="102">DC5V</text>
<text x="230.4" y="107.1">VCC</text>
<text x="237.2" y="106.3">49</text>
<text x="377.4" y="105.8">ATTACH_SOURCE</text>
<text x="40.6" y="112.6">DSP_STATUS</text>
<text x="103.3" y="111.4">12</text>
<text x="107.7" y="112.2">GPIO8/SPI1&amp;2_SS/PWM3/ADC5/SD1_CLK</text>
<text x="180.2" y="112.2">GPIO7/PWM0/1TX/FMCLK/I2SDOUT&amp;DIN/SPDIFRX</text>
<text x="237.2" y="111.4">48</text>
<text x="263.9" y="112.4">DC_POWER_IN</text>
<text x="355.6" y="112.6">PD_LDO_3V3</text>
<text x="103.3" y="116.4">13</text>
<text x="107.7" y="117.3">GPIO9/SPI1&amp;2_CLK/PWM1/ADC6/SD1_CMD</text>
<text x="218" y="117.3">GPIO4/PWM1/IR</text>
<text x="237.2" y="116.4">47</text>
<text x="264.4" y="116.7">PD_GPIO3</text>
<text x="103.3" y="121.5">14</text>
<text x="107.7" y="122.3">GPIO13/PWM8/1RTS/SPI1_IO3</text>
<text x="222.5" y="122.3">WIO0/ADC1</text>
<text x="237.2" y="121.5">46</text>
<text x="103.3" y="126.6">15</text>
<text x="103.3" y="131.7">16</text>
<text x="107.7" y="127.4">GPIO14/ADC11/SPI1_IO2</text>
<text x="229.1" y="127.4">SVCC</text>
<text x="237.2" y="131.7">44</text>
<text x="237.2" y="126.6">45</text>
<text x="40.6" y="134">DC_POWER_IN</text>
<text x="58.9" y="137.8">BOOST_PWM</text>
<text x="103.3" y="136.8">17</text>
<text x="107.7" y="132.5">GPIO15/PWM4/1RX/SPI1_IO3/MCLK_TX&amp;RX</text>
<text x="107.7" y="137.6">GPIO22/PWM1/0TX/1RX/ADC2/LRCLK_TX&amp;RX/IR</text>
<text x="227.2" y="137.6">AGND1</text>
<text x="228.7" y="132.5">AVCC</text>
<text x="237.2" y="136.8">43</text>
<text x="103.3" y="141.8">18</text>
<text x="107.7" y="142.7">GPIO23/PWM2/0TX/ADC3/BCLKTX&amp;RX/SPDIF_TX</text>
<text x="232" y="142.7">NC</text>
<text x="237.2" y="141.8">42</text>
<text x="387.6" y="138.3">DC_POWER_IN</text>
<text x="103.3" y="146.9">19</text>
<text x="107.7" y="147.7">GPIO6/PWM4/LRCLK_TX&amp;RX</text>
<text x="232" y="147.7">NC</text>
<text x="237.2" y="146.9">41</text>
<text x="103.3" y="152">20</text>
<text x="107.7" y="152.8">GPIO21/PWM0/TPADC/0RX/1TX/MCLKTX&amp;RX/MOSI</text>
<text x="232" y="152.8">NC</text>
<text x="237.2" y="152">40</text>
<text x="103.3" y="157.1">21</text>
<text x="107.7" y="157.9">GPIO5/PWM3</text>
<text x="232" y="157.9">NC</text>
<text x="237.2" y="157.1">39</text>
<text x="40.4" y="164.5">BT_TX</text>
<text x="103.3" y="162.2">22</text>
<text x="107.7" y="163">GPIO40/PWM2/MCLK_TX&amp;RX</text>
<text x="232" y="163">NC</text>
<text x="237.2" y="167.2">37</text>
<text x="237.2" y="162.2">38</text>
<text x="40.4" y="169.8">BT_RX</text>
<text x="103.3" y="172.3">24</text>
<text x="107.7" y="168.1">GPIO39/PWM1/BCLK_TX&amp;RX</text>
<text x="107.7" y="173.1">GPIO38/PWM0/I2SDOUT&amp;DIN/SPDIFRX</text>
<text x="204" y="173.1">MIC_INR/GPIO45/DMIC_DTA</text>
<text x="232" y="168.1">NC</text>
<text x="237.2" y="172.3">36</text>
<text x="153" y="214.7" transform="rotate(-90 153 214.7)">GPIO20/PWM20/SPI1&amp;SPI2_MISO</text>
<text x="158" y="214.7" transform="rotate(-90 158 214.7)">GPIO17/OTX/SPI1&amp;2_CLK/SD0_CLK0</text>
<text x="163.1" y="214.7" transform="rotate(-90 163.1 214.7)">DP</text>
<text x="168.2" y="214.7" transform="rotate(-90 168.2 214.7)">DM</text>
<text x="173.3" y="214.7" transform="rotate(-90 173.3 214.7)">GND1</text>
<text x="178.4" y="214.7" transform="rotate(-90 178.4 214.7)">AGND</text>
<text x="183.4" y="214.7" transform="rotate(-90 183.4 214.7)">VRO_S/GPIO53/I2SDOUT&amp;DIN/PWM5</text>
<text x="188.5" y="214.7" transform="rotate(-90 188.5 214.7)">AOUTR/GPIO52</text>
<text x="193.6" y="214.7" transform="rotate(-90 193.6 214.7)">AOUTL/GPIO50</text>
<text x="198.7" y="214.7" transform="rotate(-90 198.7 214.7)">VRO/GPIO51/LRCLK_TX&amp;RX/PWM3</text>
<text x="203.8" y="214.7" transform="rotate(-90 203.8 214.7)">MIC_INL/GPIO44/DMIC_CLK</text>
<text x="152.1" y="219.1" transform="rotate(-90 152.1 219.1)">25</text>
<text x="157.2" y="219.1" transform="rotate(-90 157.2 219.1)">26</text>
<text x="162.3" y="219.1" transform="rotate(-90 162.3 219.1)">27</text>
<text x="167.4" y="219.1" transform="rotate(-90 167.4 219.1)">28</text>
<text x="172.5" y="219.1" transform="rotate(-90 172.5 219.1)">29</text>
<text x="177.5" y="219.1" transform="rotate(-90 177.5 219.1)">30</text>
<text x="182.6" y="219.1" transform="rotate(-90 182.6 219.1)">31</text>
<text x="187.7" y="219.1" transform="rotate(-90 187.7 219.1)">32</text>
<text x="192.8" y="219.1" transform="rotate(-90 192.8 219.1)">33</text>
<text x="197.9" y="219.1" transform="rotate(-90 197.9 219.1)">34</text>
<text x="202.9" y="219.1" transform="rotate(-90 202.9 219.1)">35</text>
<text x="222.6" y="225.4">VENDER</text>
<text x="232.3" y="239.8">G2</text>
<text x="232.3" y="244.9">G1</text>
</g>
<g font-size="2.3">
<text x="135.1" y="15.9">BT_SPI_MOSI</text>
<text x="153.4" y="16.1">BT_SPI_SS BT_SPI_CLK</text>
<text x="190" y="16.4">BT_SPI_MISO</text>
<text x="140.7" y="26.3">NC/100pF/50V</text>
<text x="150" y="24.1">C28</text>
<text x="158.4" y="26.3">NC/100pF/50V</text>
<text x="167.7" y="24.1">C29</text>
<text x="176.2" y="26.3">NC/100pF/50V</text>
<text x="185.5" y="24.1">C32</text>
<text x="194" y="26.3">NC/100pF/50V</text>
<text x="203.3" y="24.1">C30</text>
<text x="39.9" y="40.2">ANT1</text>
<text x="39.2" y="46.6" transform="rotate(-90 39.2 46.6)">G1</text>
<text x="58.4" y="47.9">R52</text>
<text x="36.8" y="50.5">G3FEED</text>
<text x="39.2" y="53.2" transform="rotate(-90 39.2 53.2)">G2</text>
<text x="64" y="48.5">0R/5%</text>
<text x="15" y="58.3">GND3</text>
<text x="35.9" y="57">J-MS-156 NC</text>
<text x="48.9" y="54.8">C22</text>
<text x="62.8" y="54.8">C21</text>
<text x="63.4" y="57.3">NC</text>
<text x="78.3" y="54.1">ESD2</text>
<text x="79.6" y="56">NC</text>
<text x="244.3" y="59.1">R51</text>
<text x="268" y="56">I2C1_SCL_LOGIC&amp;PD&amp;BAT</text>
<text x="85.6" y="65.1">R55</text>
<text x="94.2" y="65.5">33R/5%3</text>
<text x="243.3" y="64.1">33R/5%</text>
<text x="53.4" y="71.7">BTOUT_I2S_DOUT</text>
<text x="55" y="66.7">USB_DM/DP_SW</text>
<text x="84.3" y="70">R54</text>
<text x="91.3" y="70.6">33R/5%</text>
<text x="248.2" y="71.1">R50</text>
<text x="253.5" y="70.5">33R/5%</text>
<text x="257.5" y="67.2">I2C1_SDA_LOGIC&amp;PD&amp;BAT</text>
<text x="60.5" y="77.3">BTOUT_I2S_LRCK</text>
<text x="84" y="75">R59</text>
<text x="91.6" y="75.7">33R/5%</text>
<text x="241.3" y="75">R53</text>
<text x="247.4" y="75.4">33R/5%</text>
<text x="294.4" y="75.3">BT_ON/OFF</text>
<text x="61" y="81.6">BTOUT_I2S_BCLK</text>
<text x="85" y="80.6">R58</text>
<text x="91.6" y="80.7">33R/5%</text>
<text x="247.5" y="79.9">I2C1_INT_PD</text>
<text x="263.6" y="79.2">1uF/16V</text>
<text x="266.3" y="81.4">C23</text>
<text x="275.8" y="80.1">910K/5%</text>
<text x="277.6" y="78.2">R57</text>
<text x="286.8" y="82.9">560K/5%</text>
<text x="288.5" y="80.7">R56</text>
<text x="69.8" y="87.5">DSP_EN</text>
<text x="85.3" y="85.8">R61</text>
<text x="91.9" y="85.5">1K/5%</text>
<text x="251.7" y="86.2">BT_ON/OFF</text>
<text x="267.7" y="89.5">BT_VBAT</text>
<text x="61.7" y="92.4">DSP_POWER_EN</text>
<text x="84.8" y="96">R63</text>
<text x="85.3" y="90.9">R60</text>
<text x="91.1" y="95.6">33R/5%</text>
<text x="91.9" y="90.5">1K/5%</text>
<text x="252.6" y="95.9">0.1uF/16V</text>
<text x="257.7" y="93.9">C25</text>
<text x="268.1" y="95.9">10uF/10V</text>
<text x="270.4" y="93.9">C24</text>
<text x="65.3" y="97.1">BT_SPI_MOSI</text>
<text x="84.3" y="100.7">R62</text>
<text x="91.3" y="101.1">10K/5%</text>
<text x="64.8" y="107.3">BT_SPI_MISO</text>
<text x="84.3" y="106.1">R66</text>
<text x="94.5" y="105.8">33R/5%</text>
<text x="279.2" y="106">0.1uF/16V</text>
<text x="283.1" y="103.9">C27</text>
<text x="290.8" y="105.6">VDD33</text>
<text x="305.2" y="107.8">VCC1</text>
<text x="11.9" y="113.9">DSP_STA</text>
<text x="17.8" y="108.8">MOSI</text>
<text x="34.7" y="108.3">BT_SPI_MOSI</text>
<text x="67.6" y="112.4">BT_SPI_SS</text>
<text x="83.5" y="111">R69</text>
<text x="91.6" y="110.9">33R/5%</text>
<text x="241.6" y="110.9">R65</text>
<text x="250.2" y="111">1K/5%</text>
<text x="290.5" y="112.9">10uF/10V</text>
<text x="294" y="110.7">C26</text>
<text x="17.8" y="119">MISO</text>
<text x="35.3" y="118.5">BT_SPI_MISO</text>
<text x="61" y="117.2">BT_SPI_CLK</text>
<text x="84.5" y="116">R68</text>
<text x="91.3" y="115.9">33R/5%</text>
<text x="241.6" y="115.9">R64</text>
<text x="250.2" y="116">1K/5%</text>
<text x="329.2" y="116">VBUS</text>
<text x="372.1" y="115.9" transform="rotate(-90 372.1 115.9)">1</text>
<text x="376.4" y="118">D1</text>
<text x="14.7" y="124.1">SPI_SS</text>
<text x="36.4" y="123.6">BT_SPI_SS</text>
<text x="63.6" y="122">AMP_PDN</text>
<text x="85.5" y="121">R71</text>
<text x="92.2" y="121.1">1K/5%</text>
<text x="241.6" y="121">R67</text>
<text x="250.2" y="121.1">1K/5%</text>
<text x="259.6" y="122.5">PD_VDD_EN</text>
<text x="372.1" y="120.3" transform="rotate(-90 372.1 120.3)">2</text>
<text x="375.6" y="120.6">4148</text>
<text x="16.4" y="129.1">SPI_CLK</text>
<text x="41.4" y="128.4">BT_SPI_CLK</text>
<text x="61.2" y="127.9">AMP_FAULT</text>
<text x="84.3" y="131.2">R73</text>
<text x="85.5" y="126.1">R70</text>
<text x="92.2" y="131.3">1K/5%</text>
<text x="92.2" y="126.2">1K/5%</text>
<text x="277.3" y="128.1">SVCC</text>
<text x="324.6" y="129.1">R94</text>
<text x="351.5" y="130">20K/5%</text>
<text x="352.3" y="127.1">R95</text>
<text x="362.7" y="128.7">1K/5%</text>
<text x="363.4" y="126.1">R100</text>
<text x="379.1" y="129.5">20K/5%</text>
<text x="382.7" y="126.9">R96</text>
<text x="8.4" y="134.2">DC_POW_IN</text>
<text x="51.9" y="132.7">HM_ADAPTOR_DET</text>
<text x="86.6" y="136.4">NC</text>
<text x="94.2" y="136.3">R72</text>
<text x="253.8" y="136.3">C33</text>
<text x="268.3" y="136.3">C31</text>
<text x="277.1" y="133.2">AVCC</text>
<text x="322.6" y="132">1M/5%</text>
<text x="14.6" y="139.1">I2C2_SCL</text>
<text x="33.9" y="139.1">I2C2_SCL_AMP</text>
<text x="62.4" y="142.9">WATER_INT</text>
<text x="84.3" y="141.6">R75</text>
<text x="92.2" y="141.7">1K/5%</text>
<text x="250" y="138.9">2.2uF/10V</text>
<text x="264.8" y="138.9">2.2uF/10V</text>
<text x="324.6" y="143.1">R97</text>
<text x="343.2" y="142.6">1K/5%</text>
<text x="345.2" y="140.2">R98</text>
<text x="362.3" y="141.1" transform="rotate(-90 362.3 141.1)">3</text>
<text x="364" y="142.6">100K/5%</text>
<text x="366.3" y="140.4">R99</text>
<text x="373.8" y="141.8">2</text>
<text x="382.6" y="138.5" transform="rotate(-90 382.6 138.5)">3</text>
<text x="11.4" y="144.4">I2C2_SDA</text>
<text x="14.6" y="149.5">I2C1_SCL</text>
<text x="33.6" y="144.6">I2C2_SDA_AMP</text>
<text x="40.6" y="148.7">I2C1_SCL_LOGIC&amp;PD&amp;BAT</text>
<text x="60.6" y="148.8">POWER_LED</text>
<text x="84.8" y="146.8">R74</text>
<text x="90.8" y="146.4">10K/5%</text>
<text x="320.4" y="146">200K/5%</text>
<text x="353.5" y="144.4">2</text>
<text x="362.3" y="149.8" transform="rotate(-90 362.3 149.8)">1</text>
<text x="382.6" y="147.2" transform="rotate(-90 382.6 147.2)">1</text>
<text x="385.1" y="146.9">3904</text>
<text x="385.8" y="144.1">Q4</text>
<text x="11.2" y="154.3">I2C1_SDA</text>
<text x="29.9" y="154.8">I2C1_SDA_LOGIC&amp;PD&amp;BAT</text>
<text x="63.3" y="153">VOL+_KEY</text>
<text x="84.8" y="151.9">R77</text>
<text x="90.8" y="151.5">10K/5%</text>
<text x="353.8" y="152.5">3904</text>
<text x="354.1" y="150.2">Q3</text>
<text x="14.7" y="159.6">I2C1_INT</text>
<text x="35.7" y="159.1">I2C1_INT_PD</text>
<text x="63.9" y="158.4">VOL-_KEY</text>
<text x="84.8" y="156.9">R76</text>
<text x="90.8" y="156.6">10K/5%</text>
<text x="90.8" y="161.7">10K/5%</text>
<text x="15.1" y="165">BT_TX</text>
<text x="56" y="163.4">PTY_BOOST_KEY</text>
<text x="84.8" y="162">R79</text>
<text x="85.6" y="167.4">R81</text>
<text x="94.5" y="166.7">0R/5% 23</text>
<text x="17.4" y="170">BT_RX</text>
<text x="63.4" y="173.7">PLAY_KEY</text>
<text x="67.2" y="168.3">BT_KEY</text>
<text x="84.8" y="172.2">R80</text>
<text x="90.8" y="171.8">10K/5%</text>
<text x="242.8" y="171.8">R78</text>
<text x="251.5" y="171.9">1K/5%</text>
<text x="265.2" y="173.8">PP5V_EN</text>
<text x="350.5" y="196.5">U3</text>
<text x="368.8" y="195.9">R101</text>
<text x="27.1" y="203.3">I2C1_SCL_LOGIC&amp;PD&amp;BAT</text>
<text x="71.3" y="201.5">R93</text>
<text x="81.1" y="203.8">I2C2_SCL_AMP</text>
<text x="284.2" y="201">VSYS_3V7</text>
<text x="342.6" y="200.5">1</text>
<text x="346.2" y="201.6">VIN</text>
<text x="355.5" y="201.6">VO</text>
<text x="361.4" y="200.5">5</text>
<text x="366.8" y="198.8">32.4K 1%</text>
<text x="379" y="200">R102</text>
<text x="386.8" y="200.4">0R/5%</text>
<text x="399.5" y="201.8">BT_VBAT</text>
<text x="65.3" y="206.7">NC/0R/5%</text>
<text x="71.3" y="209.2">R92</text>
<text x="239.7" y="209.3">VDD33</text>
<text x="334.1" y="204.9">R103</text>
<text x="334.3" y="209.4">10K</text>
<text x="342.6" y="205.6">3</text>
<text x="346.2" y="206.7">EN</text>
<text x="353.6" y="209.9" transform="rotate(-90 353.6 209.9)">GND</text>
<text x="354.6" y="206.7">ADJ</text>
<text x="361.4" y="205.6">4</text>
<text x="375.8" y="209.3" transform="rotate(-90 375.8 209.3)">C37</text>
<text x="37.1" y="211.9">I2C1_SDA_LOGIC&amp;PD&amp;BAT</text>
<text x="65.3" y="214.1">NC/0R/5%</text>
<text x="80.9" y="211.9">I2C2_SDA_AMP</text>
<text x="307.9" y="211.8" transform="rotate(-90 307.9 211.8)">C114</text>
<text x="312.8" y="215.4" transform="rotate(-90 312.8 215.4)">0.1uF/16V</text>
<text x="317.1" y="213.2">0.1uF/16V</text>
<text x="322.4" y="210.5">C110</text>
<text x="340.5" y="215.9" transform="rotate(-90 340.5 215.9)">R104</text>
<text x="344.9" y="215.8" transform="rotate(-90 344.9 215.8)">100K/5%</text>
<text x="352.6" y="213.5" transform="rotate(-90 352.6 213.5)">2</text>
<text x="380.6" y="213.6" transform="rotate(-90 380.6 213.6)">4.7uF/10V</text>
<text x="247.1" y="221.1">R82</text>
<text x="362.5" y="221.7">10K/1%</text>
<text x="363.7" y="219.1">R105</text>
<text x="140.4" y="226.9">33R/5%</text>
<text x="145" y="224.8">R91</text>
<text x="247.6" y="223.7">10K</text>
<text x="75.4" y="229.2">I2C2_SCL_AMP</text>
<text x="151.3" y="232.6">33R/5%</text>
<text x="154.9" y="229.7">R90</text>
<text x="244.2" y="232.3">0.1uF/16V</text>
<text x="248.4" y="230.3">C34</text>
<text x="74.9" y="234.8">I2C2_SDA_AMP</text>
<text x="137.4" y="239.6">R89</text>
<text x="210.8" y="238.5">R83</text>
<text x="218.9" y="238.1">1K/5%</text>
<text x="105.7" y="242.5">R48</text>
<text x="105.9" y="244.7">4.7K</text>
<text x="119.5" y="242.2">BT_D+</text>
<text x="120.3" y="245.5">BT_D-</text>
<text x="133.8" y="244.1">0R/5%</text>
<text x="210.8" y="243.6">R84</text>
<text x="219.2" y="243.2">1K/5%</text>
<text x="55.7" y="248.6">AMP_DVDD&amp;DSP_IO_3V3</text>
<text x="114.8" y="250.9">R49</text>
<text x="133.8" y="250.4">0R/5%</text>
<text x="137.4" y="247.8">R88</text>
<text x="210.3" y="248.6">R85</text>
<text x="218.7" y="248.3">1K/5%</text>
<text x="230.2" y="250.2">BOOST_EN</text>
<text x="115.3" y="252.8">4.7K</text>
<text x="130.5" y="255.9">BPESD0402-05BPESD0402-05</text>
<text x="140.5" y="253.7">ESD4</text>
<text x="151.7" y="252.9">ESD3</text>
<text x="209.3" y="253.4">R86</text>
<text x="217.9" y="253.7">1K/5%</text>
<text x="233.7" y="253.6">VOL_MAX_BOOST_EN</text>
<text x="160" y="263.5">0R/5%</text>
<text x="170.1" y="263.6">R243</text>
</g>
<text font-size="2" x="381.9" y="82.5">DC POWER IN£¨GPIO7£©</text>
</svg>
